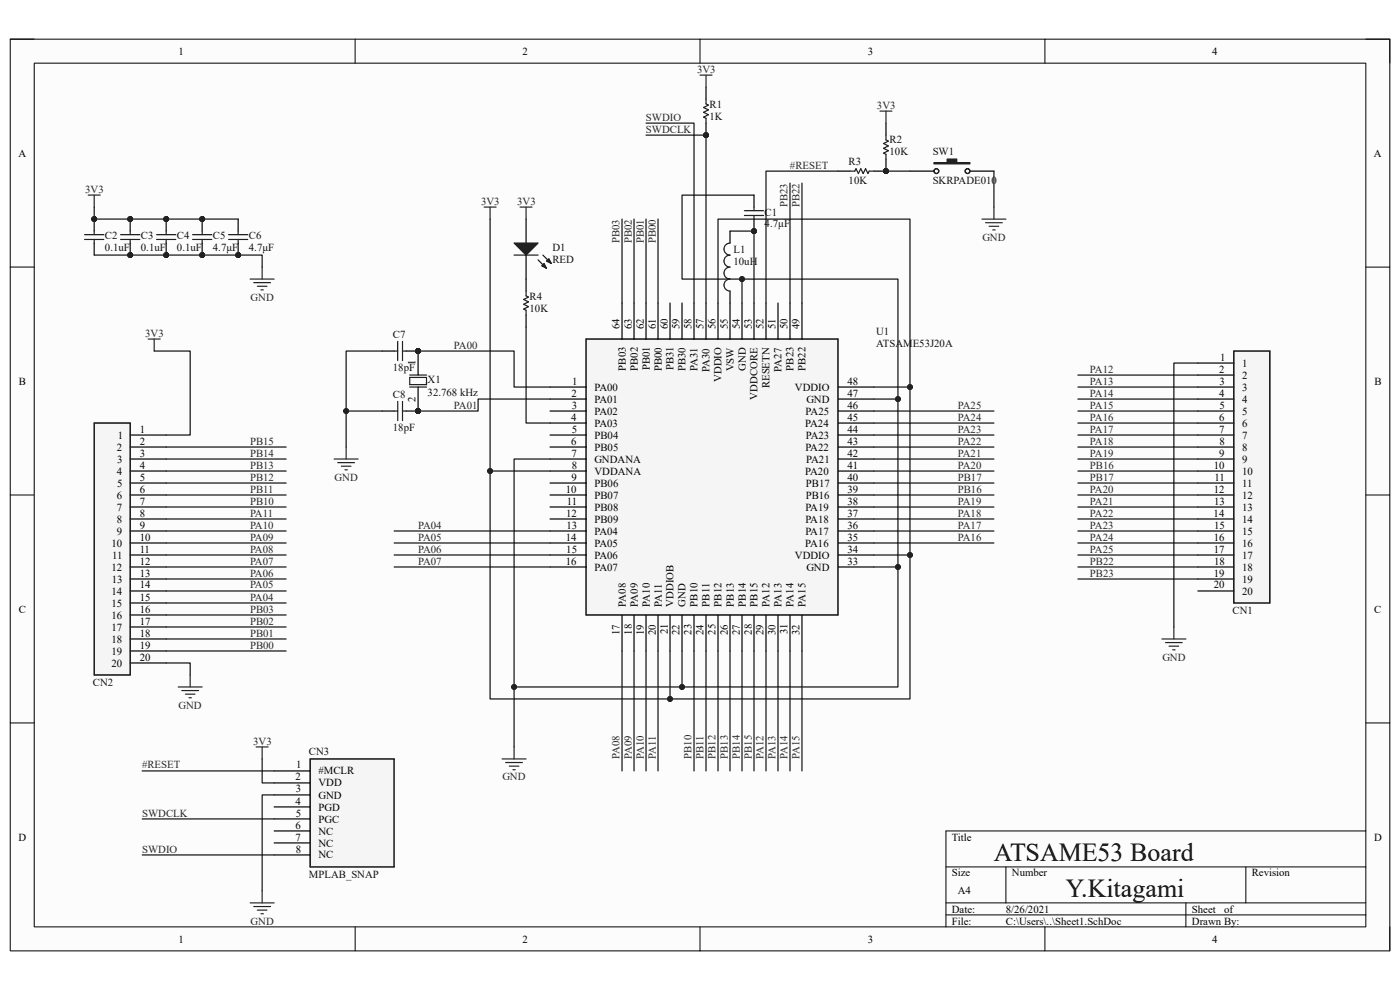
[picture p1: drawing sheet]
<svg xmlns="http://www.w3.org/2000/svg" width="297mm" height="210mm" viewBox="0 0 297 210" stroke-linecap="round" stroke-linejoin="round" font-family="sans-serif">
<path d="M2.2 8.3h292.7v193.4h-292.7z" fill-rule="evenodd" fill="#fcfcfc"/>
<path d="M2.2 8.3h292.7v193.4h-292.7z" fill="none" stroke="#000" stroke-width=".21"/>
<path d="M7.3 13.4h282.5v183.2h-282.5z" fill-rule="evenodd" fill="#fcfcfc"/>
<g fill="none" stroke="#000" stroke-width=".21">
<path d="M2.2 8.3h5.1M7.3 13.4h282.5v183.2h-282.5zM75.3 8.3v5.1M148.5 8.3v5.1M221.7 8.3v5.1M289.8 8.3h5.1v5.1M2.2 56.7h5.1M289.8 56.7h5.1M2.2 105h5.1M289.8 105h5.1M2.2 153.4h5.1M289.8 153.4h5.1"/>
<path d="M289.8 176.3h-89.1v20.3M75.3 196.6v5.1M148.5 196.6v5.1M200.7 183.9h89.1M200.7 191.5h89.1M200.7 194.1h89.1M213.4 183.9v7.6M221.7 196.6v5.1M251.6 191.5v5.1M264.3 183.9v7.6M294.9 196.6v5.1"/>
</g>
<path d="M124.3 71.9h53.5v58.6h-53.5z" fill-rule="evenodd" fill="#f5f5f5"/>
<path d="M124.3 71.9h53.5v58.6h-53.5z" fill="none" stroke="#262626" stroke-width=".21"/>
<path d="M124.3 71.9h53.5v58.6h-53.5z" fill="none" stroke="#1c1c1c" stroke-width=".25"/>
<g fill="none" stroke="#000" stroke-width=".25">
<path d="M132 64.3v7.6M134.5 64.3v7.6M137.1 64.3v7.6M139.6 64.3v7.6M142.1 64.3v7.6M144.7 64.3v7.6M147.2 64.3v7.6M149.8 64.3v7.6M152.3 64.3v7.6M154.9 64.3v7.6M157.4 64.3v7.6M160 64.3v7.6"/>
<path d="M162.5 64.3v7.6M165.1 64.3v7.6M167.6 64.3v7.6M170.1 64.3v7.6M116.7 82.1h7.6M116.7 84.7h7.6M116.7 87.2h7.6M116.7 89.7h7.6M116.7 92.3h7.6M116.7 94.8h7.6M116.7 97.4h7.6M116.7 99.9h7.6"/>
<path d="M177.8 82.1h7.6M177.8 84.7h7.6M177.8 87.2h7.6M177.8 89.7h7.6M177.8 92.3h7.6M177.8 94.8h7.6M177.8 97.4h7.6M177.8 99.9h7.6M116.7 102.5h7.6M116.7 105h7.6M116.7 107.6h7.6M116.7 110.1h7.6"/>
<path d="M116.7 112.6h7.6M116.7 115.2h7.6M116.7 117.7h7.6M177.8 102.5h7.6M177.8 105h7.6M177.8 107.6h7.6M177.8 110.1h7.6M177.8 112.6h7.6M177.8 115.2h7.6M177.8 117.7h7.6M116.7 120.3h7.6M132 130.5v7.6"/>
<path d="M134.5 130.5v7.6M137.1 130.5v7.6M139.6 130.5v7.6M142.1 130.5v7.6M144.7 130.5v7.6M147.2 130.5v7.6M149.8 130.5v7.6M152.3 130.5v7.6M154.9 130.5v7.6M157.4 130.5v7.6M160 130.5v7.6M162.5 130.5v7.6"/>
<path d="M165.1 130.5v7.6M167.6 130.5v7.6M170.1 130.5v7.6M177.8 120.3h7.6"/>
</g>
<path d="M261.8 74.5h7.6v53.4h-7.6z" fill-rule="evenodd" fill="#f5f5f5"/>
<path d="M261.8 74.5h7.6v53.4h-7.6z" fill="none" stroke="#262626" stroke-width=".21"/>
<path d="M261.8 74.5h7.6v53.4h-7.6z" fill="none" stroke="#1c1c1c" stroke-width=".25"/>
<g fill="none" stroke="#000" stroke-width=".25">
<path d="M254.1 77h7.7M254.1 79.6h7.7M254.1 82.1h7.7M254.1 84.7h7.7M254.1 87.2h7.7M254.1 89.7h7.7M254.1 92.3h7.7M254.1 94.8h7.7M254.1 97.4h7.7M254.1 99.9h7.7M254.1 102.5h7.7M254.1 105h7.7"/>
<path d="M254.1 107.6h7.7M254.1 110.1h7.7M254.1 112.6h7.7M254.1 115.2h7.7M254.1 117.7h7.7M254.1 120.3h7.7M254.1 122.8h7.7M254.1 125.4h7.7"/>
</g>
<path d="M20 89.7h7.6v53.5h-7.6z" fill-rule="evenodd" fill="#f5f5f5"/>
<path d="M20 89.7h7.6v53.5h-7.6z" fill="none" stroke="#262626" stroke-width=".21"/>
<path d="M154.9 51.6a1.27 1.27 0 0 0-1.3 1.2 1.27 1.27 0 0 0 1.3 1.3 1.27 1.27 0 0 0-1.3 1.3 1.27 1.27 0 0 0 1.3 1.3 1.27 1.27 0 0 0-1.3 1.2 1.27 1.27 0 0 0 1.3 1.3 1.27 1.27 0 0 0-1.3 1.3 1.27 1.27 0 0 0 1.3 1.2M20 89.7h7.6v53.5h-7.6z" fill="none" stroke="#1c1c1c" stroke-width=".25"/>
<g fill="none" stroke="#000" stroke-width=".25">
<path d="M154.9 49v2.6M154.9 61.7v2.6M27.6 92.3h7.7M27.6 94.8h7.7M27.6 97.4h7.7M27.6 99.9h7.7M27.6 102.5h7.7M27.6 105h7.7M27.6 107.6h7.7M27.6 110.1h7.7M27.6 112.6h7.7M27.6 115.2h7.7"/>
<path d="M27.6 117.7h7.7M27.6 120.3h7.7M27.6 122.8h7.7M27.6 125.4h7.7M27.6 127.9h7.7M27.6 130.5h7.7M27.6 133h7.7M27.6 135.6h7.7M27.6 138.1h7.7M27.6 140.6h7.7"/>
</g>
<path d="M102.7 43.9h2.5M104 43.9v2.6M109.1 158.5v2.5M106.5 161h5.1M107.3 161.8h3.5M108 162.5h2.1M108.8 163.3h.5" fill="none" stroke="#262626" stroke-width=".25"/>
<circle cx="149.8" cy="28.7" r=".51" fill="#0e0e0e"/>
<circle cx="149.8" cy="28.7" r=".51" fill="none" stroke="#0e0e0e" stroke-width=".21"/>
<path d="M149.8 18.5v2.5M149.8 26.1v2.6" fill="none" stroke="#000" stroke-width=".25"/>
<circle cx="149.8" cy="28.7" r=".51" fill="#0e0e0e"/>
<circle cx="149.8" cy="28.7" r=".51" fill="none" stroke="#0e0e0e" stroke-width=".21"/>
<path d="M149.8 21v1l.5 .3-1 .5 1 .5-1 .5 1 .5-1 .5 .5 .3v1" fill="none" stroke="#1c1c1c" stroke-width=".25"/>
<path d="M148.5 15.9h2.6M149.8 15.9v2.6M18.7 41.4h2.6M20 41.4v2.5" fill="none" stroke="#262626" stroke-width=".25"/>
<circle cx="20" cy="46.5" r=".51" fill="#0e0e0e"/>
<circle cx="20" cy="46.5" r=".51" fill="none" stroke="#0e0e0e" stroke-width=".21"/>
<path d="M20 46.5v2.5M20 51.6v2.5" fill="none" stroke="#000" stroke-width=".25"/>
<circle cx="20" cy="46.5" r=".51" fill="#0e0e0e"/>
<circle cx="20" cy="46.5" r=".51" fill="none" stroke="#0e0e0e" stroke-width=".21"/>
<path d="M17.9 49.8h4.1M17.9 50.8h4.1M20 49v.8M20 50.8v.8" fill="none" stroke="#1c1c1c" stroke-width=".25"/>
<circle cx="27.6" cy="54.1" r=".51" fill="#0e0e0e"/>
<circle cx="27.6" cy="54.1" r=".51" fill="none" stroke="#0e0e0e" stroke-width=".21"/>
<circle cx="27.6" cy="46.5" r=".51" fill="#0e0e0e"/>
<circle cx="27.6" cy="46.5" r=".51" fill="none" stroke="#0e0e0e" stroke-width=".21"/>
<path d="M27.6 51.6v2.5" fill="none" stroke="#000" stroke-width=".25"/>
<circle cx="27.6" cy="54.1" r=".51" fill="#0e0e0e"/>
<circle cx="27.6" cy="54.1" r=".51" fill="none" stroke="#0e0e0e" stroke-width=".21"/>
<path d="M27.6 46.5v2.5" fill="none" stroke="#000" stroke-width=".25"/>
<circle cx="27.6" cy="46.5" r=".51" fill="#0e0e0e"/>
<circle cx="27.6" cy="46.5" r=".51" fill="none" stroke="#0e0e0e" stroke-width=".21"/>
<path d="M25.6 49.8h4.1M25.6 50.8h4.1M27.6 49v.8M27.6 50.8v.8" fill="none" stroke="#1c1c1c" stroke-width=".25"/>
<circle cx="35.3" cy="54.1" r=".51" fill="#0e0e0e"/>
<circle cx="35.3" cy="54.1" r=".51" fill="none" stroke="#0e0e0e" stroke-width=".21"/>
<circle cx="35.3" cy="46.5" r=".51" fill="#0e0e0e"/>
<circle cx="35.3" cy="46.5" r=".51" fill="none" stroke="#0e0e0e" stroke-width=".21"/>
<path d="M35.3 51.6v2.5" fill="none" stroke="#000" stroke-width=".25"/>
<circle cx="35.3" cy="54.1" r=".51" fill="#0e0e0e"/>
<circle cx="35.3" cy="54.1" r=".51" fill="none" stroke="#0e0e0e" stroke-width=".21"/>
<path d="M35.3 46.5v2.5" fill="none" stroke="#000" stroke-width=".25"/>
<circle cx="35.3" cy="46.5" r=".51" fill="#0e0e0e"/>
<circle cx="35.3" cy="46.5" r=".51" fill="none" stroke="#0e0e0e" stroke-width=".21"/>
<path d="M33.2 49.8h4.1M33.2 50.8h4.1M35.3 49v.8M35.3 50.8v.8" fill="none" stroke="#1c1c1c" stroke-width=".25"/>
<circle cx="42.9" cy="54.1" r=".51" fill="#0e0e0e"/>
<circle cx="42.9" cy="54.1" r=".51" fill="none" stroke="#0e0e0e" stroke-width=".21"/>
<circle cx="42.9" cy="46.5" r=".51" fill="#0e0e0e"/>
<circle cx="42.9" cy="46.5" r=".51" fill="none" stroke="#0e0e0e" stroke-width=".21"/>
<path d="M42.9 51.6v2.5" fill="none" stroke="#000" stroke-width=".25"/>
<circle cx="42.9" cy="54.1" r=".51" fill="#0e0e0e"/>
<circle cx="42.9" cy="54.1" r=".51" fill="none" stroke="#0e0e0e" stroke-width=".21"/>
<path d="M42.9 46.5v2.5" fill="none" stroke="#000" stroke-width=".25"/>
<circle cx="42.9" cy="46.5" r=".51" fill="#0e0e0e"/>
<circle cx="42.9" cy="46.5" r=".51" fill="none" stroke="#0e0e0e" stroke-width=".21"/>
<path d="M40.9 49.8h4M40.9 50.8h4M42.9 49v.8M42.9 50.8v.8" fill="none" stroke="#1c1c1c" stroke-width=".25"/>
<circle cx="50.5" cy="54.1" r=".51" fill="#0e0e0e"/>
<circle cx="50.5" cy="54.1" r=".51" fill="none" stroke="#0e0e0e" stroke-width=".21"/>
<path d="M50.5 51.6v2.5" fill="none" stroke="#000" stroke-width=".25"/>
<circle cx="50.5" cy="54.1" r=".51" fill="#0e0e0e"/>
<circle cx="50.5" cy="54.1" r=".51" fill="none" stroke="#0e0e0e" stroke-width=".21"/>
<path d="M50.5 46.5v2.5M111.6 46.5v5.1M111.6 54.1v7.6M111.6 66.8v2.6" fill="none" stroke="#000" stroke-width=".25"/>
<path d="M48.5 49.8h4.1M48.5 50.8h4.1M50.5 49v.8M50.5 50.8v.8M111.6 61.7v1.1l.5 .2-1 .5 1 .5-1 .5 1 .6-1 .5 .5 .2v1" fill="none" stroke="#1c1c1c" stroke-width=".25"/>
<g fill="none" stroke="#262626" stroke-width=".25">
<path d="M53.1 59.2h5.1M53.8 60h3.6M55.6 56.7v2.5M31.4 71.9h2.6M32.7 71.9v2.6M54.6 60.7h2M55.4 61.5h.5M246.5 135.6h5.1M247.3 136.3h3.5M248 137.1h2.1M248.8 137.8h.5M249 133v2.6"/>
<path d="M37.8 145.7h5.1M38.6 146.5h3.5M39.3 147.3h2.1M40.1 148h.5M40.3 143.2v2.5"/>
</g>
<path d="M109.1 51.6h5.1l-2.6 2.5z" fill="#1c1c1c"/>
<path d="M109.1 51.6h5.1l-2.6 2.5zM114.2 55.1l1.7 1.8M115.2 54.1l1.8 1.8" fill="none" stroke="#1c1c1c" stroke-width=".25"/>
<path d="M115.4 55.9l.5 1-1-.5z" fill="#1c1c1c"/>
<path d="M115.4 55.9l.5 1-1-.5z" fill="none" stroke="#1c1c1c" stroke-width=".25"/>
<path d="M115.9 55.4l.5-.5 .6 1z" fill="#1c1c1c"/>
<path d="M109.1 54.1h5.1M115.9 55.4l.5-.5 .6 1z" fill="none" stroke="#1c1c1c" stroke-width=".25"/>
<path d="M110.3 43.9h2.6M111.6 43.9v2.6" fill="none" stroke="#262626" stroke-width=".25"/>
<circle cx="160" cy="49" r=".51" fill="#0e0e0e"/>
<circle cx="160" cy="49" r=".51" fill="none" stroke="#0e0e0e" stroke-width=".21"/>
<path d="M160 46.5v2.5" fill="none" stroke="#000" stroke-width=".25"/>
<circle cx="160" cy="49" r=".51" fill="#0e0e0e"/>
<circle cx="160" cy="49" r=".51" fill="none" stroke="#0e0e0e" stroke-width=".21"/>
<path d="M193.1 36.3h5M205.8 36.3h5.1M160 41.4v2.5" fill="none" stroke="#000" stroke-width=".25"/>
<path d="M157.9 44.7h4.1M157.9 45.7h4.1M160 43.9v.8M160 45.7v.8" fill="none" stroke="#1c1c1c" stroke-width=".25"/>
<path d="M198.1 34.5h2.8v-.7h2.1v.7h2.8v.3h-7.7z" fill-rule="evenodd" fill="#1c1c1c"/>
<g fill="none" stroke="#1c1c1c" stroke-width=".25">
<path d="M198.1 34.5h2.8v-.7h2.1v.7h2.8v.3h-7.7z"/>
<circle cx="198.6" cy="36.3" r=".51"/>
<circle cx="205.3" cy="36.3" r=".51"/>
</g>
<circle cx="188" cy="36.3" r=".51" fill="#0e0e0e"/>
<circle cx="188" cy="36.3" r=".51" fill="none" stroke="#0e0e0e" stroke-width=".21"/>
<path d="M188 26.1v2.6M188 33.8v2.5" fill="none" stroke="#000" stroke-width=".25"/>
<circle cx="188" cy="36.3" r=".51" fill="#0e0e0e"/>
<circle cx="188" cy="36.3" r=".51" fill="none" stroke="#0e0e0e" stroke-width=".21"/>
<path d="M188 28.7v1l.5 .2-1 .5 1 .6-1 .5 1 .5-1 .5 .5 .2v1.1" fill="none" stroke="#1c1c1c" stroke-width=".25"/>
<path d="M186.7 23.6h2.5M188 23.6v2.5M208.3 46.5h5.1M209.1 47.2h3.5M209.8 48h2.1M210.6 48.8h.5M210.9 43.9v2.6" fill="none" stroke="#262626" stroke-width=".25"/>
<path d="M65.8 161h17.8v22.9h-17.8z" fill-rule="evenodd" fill="#f5f5f5"/>
<path d="M65.8 161h17.8v22.9h-17.8z" fill="none" stroke="#262626" stroke-width=".21"/>
<path d="M65.8 161h17.8v22.9h-17.8z" fill="none" stroke="#1c1c1c" stroke-width=".25"/>
<path d="M58.2 163.5h7.6M58.2 166.1h7.6M58.2 168.6h7.6M58.2 171.2h7.6M58.2 173.7h7.6M58.2 176.3h7.6M58.2 178.8h7.6M58.2 181.4h7.6" fill="none" stroke="#000" stroke-width=".25"/>
<path d="M54.3 158.5h2.6M55.6 158.5v2.5M53.1 191.5h5.1M53.8 192.3h3.6M54.6 193.1h2M55.4 193.8h.5M55.6 189v2.5" fill="none" stroke="#262626" stroke-width=".25"/>
<circle cx="88.7" cy="74.5" r=".51" fill="#0e0e0e"/>
<circle cx="88.7" cy="74.5" r=".51" fill="none" stroke="#0e0e0e" stroke-width=".21"/>
<circle cx="88.7" cy="87.2" r=".51" fill="#0e0e0e"/>
<circle cx="88.7" cy="87.2" r=".51" fill="none" stroke="#0e0e0e" stroke-width=".21"/>
<path d="M88.7 74.5v5.1" fill="none" stroke="#000" stroke-width=".25"/>
<circle cx="88.7" cy="74.5" r=".51" fill="#0e0e0e"/>
<circle cx="88.7" cy="74.5" r=".51" fill="none" stroke="#0e0e0e" stroke-width=".21"/>
<path d="M88.7 82.1v5.1" fill="none" stroke="#000" stroke-width=".25"/>
<circle cx="88.7" cy="87.2" r=".51" fill="#0e0e0e"/>
<circle cx="88.7" cy="87.2" r=".51" fill="none" stroke="#0e0e0e" stroke-width=".21"/>
<path d="M86.9 79.6h3.6M86.9 82.1h3.6M86.9 80.1h3.6v1.5h-3.6z" fill="none" stroke="#1c1c1c" stroke-width=".25"/>
<circle cx="88.7" cy="87.2" r=".51" fill="#0e0e0e"/>
<circle cx="88.7" cy="87.2" r=".51" fill="none" stroke="#0e0e0e" stroke-width=".21"/>
<path d="M81.1 87.2h2.5M86.2 87.2h2.5" fill="none" stroke="#000" stroke-width=".25"/>
<circle cx="88.7" cy="87.2" r=".51" fill="#0e0e0e"/>
<circle cx="88.7" cy="87.2" r=".51" fill="none" stroke="#0e0e0e" stroke-width=".21"/>
<path d="M83.6 87.2h.8M84.4 85.2v4M85.4 85.2v4M85.4 87.2h.8" fill="none" stroke="#1c1c1c" stroke-width=".25"/>
<circle cx="88.7" cy="74.5" r=".51" fill="#0e0e0e"/>
<circle cx="88.7" cy="74.5" r=".51" fill="none" stroke="#0e0e0e" stroke-width=".21"/>
<path d="M81.1 74.5h2.5M86.2 74.5h2.5" fill="none" stroke="#000" stroke-width=".25"/>
<circle cx="88.7" cy="74.5" r=".51" fill="#0e0e0e"/>
<circle cx="88.7" cy="74.5" r=".51" fill="none" stroke="#0e0e0e" stroke-width=".21"/>
<path d="M83.6 74.5h.8M84.4 72.4v4.1M85.4 72.4v4.1M85.4 74.5h.8" fill="none" stroke="#1c1c1c" stroke-width=".25"/>
<path d="M70.9 97.4h5.1M71.6 98.1h3.6M72.4 98.9h2M73.2 99.7h.5M73.4 94.8v2.6" fill="none" stroke="#262626" stroke-width=".25"/>
<circle cx="188" cy="36.3" r=".51" fill="#0e0e0e"/>
<circle cx="188" cy="36.3" r=".51" fill="none" stroke="#0e0e0e" stroke-width=".21"/>
<path d="M177.8 36.3h2.5M185.4 36.3h2.6" fill="none" stroke="#000" stroke-width=".25"/>
<circle cx="188" cy="36.3" r=".51" fill="#0e0e0e"/>
<circle cx="188" cy="36.3" r=".51" fill="none" stroke="#0e0e0e" stroke-width=".21"/>
<path d="M180.3 36.3h1l.3-.5 .5 1 .5-1 .5 1 .5-1 .5 1 .3-.5h1" fill="none" stroke="#1c1c1c" stroke-width=".25"/>
<g fill="none" stroke="#0e0e0e" stroke-width=".25">
<path d="M210.9 36.3v7.6M20 54.1h35.6v2.6M32.7 74.5h7.6v17.8h-5M35.3 99.9h25.4M35.3 97.4h25.4M35.3 94.8h25.4M35.3 117.7h25.4M35.3 115.2h25.4M35.3 112.6h25.4M35.3 110.1h25.4M35.3 107.6h25.4M35.3 105h25.4"/>
<path d="M35.3 102.5h25.4M35.3 138.1h25.4M35.3 135.6h25.4M35.3 133h25.4M35.3 130.5h25.4M35.3 127.9h25.4M35.3 125.4h25.4M35.3 122.8h25.4M35.3 120.3h25.4M35.3 140.6h5v2.6"/>
</g>
<circle cx="50.5" cy="54.1" r=".51" fill="#0e0e0e"/>
<circle cx="50.5" cy="54.1" r=".51" fill="none" stroke="#0e0e0e" stroke-width=".21"/>
<circle cx="42.9" cy="54.1" r=".51" fill="#0e0e0e"/>
<circle cx="42.9" cy="54.1" r=".51" fill="none" stroke="#0e0e0e" stroke-width=".21"/>
<circle cx="35.3" cy="54.1" r=".51" fill="#0e0e0e"/>
<circle cx="35.3" cy="54.1" r=".51" fill="none" stroke="#0e0e0e" stroke-width=".21"/>
<circle cx="27.6" cy="54.1" r=".51" fill="#0e0e0e"/>
<circle cx="27.6" cy="54.1" r=".51" fill="none" stroke="#0e0e0e" stroke-width=".21"/>
<path d="M20 43.9v2.6h30.5" fill="none" stroke="#0e0e0e" stroke-width=".25"/>
<circle cx="42.9" cy="46.5" r=".51" fill="#0e0e0e"/>
<circle cx="42.9" cy="46.5" r=".51" fill="none" stroke="#0e0e0e" stroke-width=".21"/>
<circle cx="35.3" cy="46.5" r=".51" fill="#0e0e0e"/>
<circle cx="35.3" cy="46.5" r=".51" fill="none" stroke="#0e0e0e" stroke-width=".21"/>
<circle cx="27.6" cy="46.5" r=".51" fill="#0e0e0e"/>
<circle cx="27.6" cy="46.5" r=".51" fill="none" stroke="#0e0e0e" stroke-width=".21"/>
<circle cx="20" cy="46.5" r=".51" fill="#0e0e0e"/>
<circle cx="20" cy="46.5" r=".51" fill="none" stroke="#0e0e0e" stroke-width=".21"/>
<path d="M104 99.9v48.4h38.1v-10.2M83.6 117.7h33.1M83.6 115.2h33.1M83.6 112.6h33.1M83.6 120.3h33.1" fill="none" stroke="#0e0e0e" stroke-width=".25"/>
<circle cx="142.1" cy="148.3" r=".51" fill="#0e0e0e"/>
<circle cx="142.1" cy="148.3" r=".51" fill="none" stroke="#0e0e0e" stroke-width=".21"/>
<circle cx="104" cy="99.9" r=".51" fill="#0e0e0e"/>
<circle cx="104" cy="99.9" r=".51" fill="none" stroke="#0e0e0e" stroke-width=".21"/>
<path d="M104 46.5v53.4h12.7" fill="none" stroke="#0e0e0e" stroke-width=".25"/>
<circle cx="104" cy="99.9" r=".51" fill="#0e0e0e"/>
<circle cx="104" cy="99.9" r=".51" fill="none" stroke="#0e0e0e" stroke-width=".21"/>
<path d="M144.7 138.1v7.6h-35.6" fill="none" stroke="#0e0e0e" stroke-width=".25"/>
<circle cx="144.7" cy="145.7" r=".51" fill="#0e0e0e"/>
<circle cx="144.7" cy="145.7" r=".51" fill="none" stroke="#0e0e0e" stroke-width=".21"/>
<circle cx="109.1" cy="145.7" r=".51" fill="#0e0e0e"/>
<circle cx="109.1" cy="145.7" r=".51" fill="none" stroke="#0e0e0e" stroke-width=".21"/>
<path d="M116.7 97.4h-7.6v61.1" fill="none" stroke="#0e0e0e" stroke-width=".25"/>
<circle cx="109.1" cy="145.7" r=".51" fill="#0e0e0e"/>
<circle cx="109.1" cy="145.7" r=".51" fill="none" stroke="#0e0e0e" stroke-width=".21"/>
<path d="M160 41.4h-15.3v17.8h45.8v25.5" fill="none" stroke="#0e0e0e" stroke-width=".25"/>
<circle cx="157.4" cy="59.2" r=".51" fill="#0e0e0e"/>
<circle cx="157.4" cy="59.2" r=".51" fill="none" stroke="#0e0e0e" stroke-width=".21"/>
<circle cx="190.5" cy="84.7" r=".51" fill="#0e0e0e"/>
<circle cx="190.5" cy="84.7" r=".51" fill="none" stroke="#0e0e0e" stroke-width=".21"/>
<path d="M137.1 28.7h12.7v35.6" fill="none" stroke="#0e0e0e" stroke-width=".25"/>
<circle cx="149.8" cy="28.7" r=".51" fill="#0e0e0e"/>
<circle cx="149.8" cy="28.7" r=".51" fill="none" stroke="#0e0e0e" stroke-width=".21"/>
<path d="M137.1 26.1h10.1v38.2M185.4 117.7h7.7v30.6h-51" fill="none" stroke="#0e0e0e" stroke-width=".25"/>
<circle cx="193.1" cy="117.7" r=".51" fill="#0e0e0e"/>
<circle cx="193.1" cy="117.7" r=".51" fill="none" stroke="#0e0e0e" stroke-width=".21"/>
<circle cx="142.1" cy="148.3" r=".51" fill="#0e0e0e"/>
<circle cx="142.1" cy="148.3" r=".51" fill="none" stroke="#0e0e0e" stroke-width=".21"/>
<path d="M185.4 120.3h5.1v25.4h-45.8" fill="none" stroke="#0e0e0e" stroke-width=".25"/>
<circle cx="190.5" cy="120.3" r=".51" fill="#0e0e0e"/>
<circle cx="190.5" cy="120.3" r=".51" fill="none" stroke="#0e0e0e" stroke-width=".21"/>
<circle cx="144.7" cy="145.7" r=".51" fill="#0e0e0e"/>
<circle cx="144.7" cy="145.7" r=".51" fill="none" stroke="#0e0e0e" stroke-width=".21"/>
<path d="M152.3 64.3v-17.8h40.8v35.6" fill="none" stroke="#0e0e0e" stroke-width=".25"/>
<circle cx="193.1" cy="82.1" r=".51" fill="#0e0e0e"/>
<circle cx="193.1" cy="82.1" r=".51" fill="none" stroke="#0e0e0e" stroke-width=".21"/>
<path d="M154.9 49h5.1v15.3" fill="none" stroke="#0e0e0e" stroke-width=".25"/>
<circle cx="160" cy="49" r=".51" fill="#0e0e0e"/>
<circle cx="160" cy="49" r=".51" fill="none" stroke="#0e0e0e" stroke-width=".21"/>
<path d="M188 36.3h5.1" fill="none" stroke="#0e0e0e" stroke-width=".25"/>
<circle cx="188" cy="36.3" r=".51" fill="#0e0e0e"/>
<circle cx="188" cy="36.3" r=".51" fill="none" stroke="#0e0e0e" stroke-width=".21"/>
<g fill="none" stroke="#0e0e0e" stroke-width=".25">
<path d="M185.4 84.7h5.1v35.6M185.4 99.9h25.5M185.4 97.4h25.5M185.4 94.8h25.5M185.4 92.3h25.5M185.4 89.7h25.5M185.4 87.2h25.5M185.4 115.2h25.5M185.4 112.6h25.5M185.4 110.1h25.5M185.4 107.6h25.5M185.4 105h25.5"/>
<path d="M185.4 102.5h25.5"/>
</g>
<circle cx="190.5" cy="84.7" r=".51" fill="#0e0e0e"/>
<circle cx="190.5" cy="84.7" r=".51" fill="none" stroke="#0e0e0e" stroke-width=".21"/>
<circle cx="190.5" cy="120.3" r=".51" fill="#0e0e0e"/>
<circle cx="190.5" cy="120.3" r=".51" fill="none" stroke="#0e0e0e" stroke-width=".21"/>
<path d="M185.4 82.1h7.7v35.6" fill="none" stroke="#0e0e0e" stroke-width=".25"/>
<circle cx="193.1" cy="82.1" r=".51" fill="#0e0e0e"/>
<circle cx="193.1" cy="82.1" r=".51" fill="none" stroke="#0e0e0e" stroke-width=".21"/>
<circle cx="193.1" cy="117.7" r=".51" fill="#0e0e0e"/>
<circle cx="193.1" cy="117.7" r=".51" fill="none" stroke="#0e0e0e" stroke-width=".21"/>
<g fill="none" stroke="#0e0e0e" stroke-width=".25">
<path d="M132 46.5v17.8M134.5 46.5v17.8M137.1 46.5v17.8M139.6 46.5v17.8M157.4 59.2v5.1M228.7 79.6h25.4M228.7 99.9h25.4M228.7 97.4h25.4M228.7 94.8h25.4M228.7 92.3h25.4M228.7 89.7h25.4M228.7 87.2h25.4"/>
<path d="M228.7 84.7h25.4M228.7 82.1h25.4M228.7 117.7h25.4M228.7 115.2h25.4M228.7 112.6h25.4M228.7 110.1h25.4M228.7 107.6h25.4M228.7 105h25.4M228.7 102.5h25.4M132 138.1v25.4M134.5 138.1v25.4M137.1 138.1v25.4"/>
<path d="M139.6 138.1v25.4M147.2 138.1v25.4M149.8 138.1v25.4M152.3 138.1v25.4M154.9 138.1v25.4M157.4 138.1v25.4M228.7 122.8h25.4M228.7 120.3h25.4"/>
</g>
<circle cx="157.4" cy="59.2" r=".51" fill="#0e0e0e"/>
<circle cx="157.4" cy="59.2" r=".51" fill="none" stroke="#0e0e0e" stroke-width=".21"/>
<g fill="none" stroke="#0e0e0e" stroke-width=".25">
<path d="M167.6 38.8v25.5M170.1 38.8v25.5M81.1 74.5h-7.7v20.3M111.6 69.4v20.3h5.1M160 138.1v25.4M162.5 138.1v25.4M165.1 138.1v25.4M167.6 138.1v25.4M170.1 138.1v25.4M30.2 173.7h28M55.6 161v5.1h2.6M58.2 168.6h-2.6v20.4"/>
<path d="M30.2 181.4h28"/>
</g>
<circle cx="73.4" cy="87.2" r=".51" fill="#0e0e0e"/>
<circle cx="73.4" cy="87.2" r=".51" fill="none" stroke="#0e0e0e" stroke-width=".21"/>
<path d="M73.4 87.2h7.7" fill="none" stroke="#0e0e0e" stroke-width=".25"/>
<circle cx="73.4" cy="87.2" r=".51" fill="#0e0e0e"/>
<circle cx="73.4" cy="87.2" r=".51" fill="none" stroke="#0e0e0e" stroke-width=".21"/>
<path d="M116.7 84.7h-15.3v2.5h-12.7" fill="none" stroke="#0e0e0e" stroke-width=".25"/>
<circle cx="88.7" cy="87.2" r=".51" fill="#0e0e0e"/>
<circle cx="88.7" cy="87.2" r=".51" fill="none" stroke="#0e0e0e" stroke-width=".21"/>
<path d="M88.7 74.5h20.4v7.6h7.6" fill="none" stroke="#0e0e0e" stroke-width=".25"/>
<circle cx="88.7" cy="74.5" r=".51" fill="#0e0e0e"/>
<circle cx="88.7" cy="74.5" r=".51" fill="none" stroke="#0e0e0e" stroke-width=".21"/>
<path d="M177.8 36.3h-15.3v28M254.1 77h-5.1v56M30.2 163.5h28" fill="none" stroke="#0e0e0e" stroke-width=".25"/>
<g font-size="5.5">
<text x="210.9" y="182.7">ATSAME53 Board</text>
<text x="226.1" y="190.3">Y.Kitagami</text>
</g>
<g font-size="2.3">
<text x="37.9" y="11.6">1</text>
<text x="110.9" y="11.6">2</text>
<text x="184.1" y="11.6">3</text>
<text x="257.2" y="11.6">4</text>
<text x="3.9" y="33.2">A</text>
<text x="291.5" y="33.2">A</text>
<text x="131.4" y="69.9" transform="rotate(-90 131.4 69.9)">64</text>
<text x="134" y="69.9" transform="rotate(-90 134 69.9)">63</text>
<text x="136.6" y="69.9" transform="rotate(-90 136.6 69.9)">62</text>
<text x="139.1" y="69.9" transform="rotate(-90 139.1 69.9)">61</text>
<text x="141.6" y="69.9" transform="rotate(-90 141.6 69.9)">60</text>
<text x="144.2" y="69.9" transform="rotate(-90 144.2 69.9)">59</text>
<text x="146.7" y="69.9" transform="rotate(-90 146.7 69.9)">58</text>
<text x="149.3" y="69.9" transform="rotate(-90 149.3 69.9)">57</text>
<text x="151.8" y="69.9" transform="rotate(-90 151.8 69.9)">56</text>
<text x="154.4" y="69.9" transform="rotate(-90 154.4 69.9)">55</text>
<text x="156.9" y="69.9" transform="rotate(-90 156.9 69.9)">54</text>
<text x="159.5" y="69.9" transform="rotate(-90 159.5 69.9)">53</text>
<text x="162" y="69.9" transform="rotate(-90 162 69.9)">52</text>
<text x="164.5" y="69.9" transform="rotate(-90 164.5 69.9)">51</text>
<text x="167.1" y="69.9" transform="rotate(-90 167.1 69.9)">50</text>
<text x="169.6" y="69.9" transform="rotate(-90 169.6 69.9)">49</text>
<text x="88.2" y="77.5" transform="rotate(-90 88.2 77.5)">1</text>
<text x="258.8" y="76.5">1</text>
<text x="263.5" y="77.8">1</text>
<text x="4" y="81.6">B</text>
<text x="121.4" y="81.6">1</text>
<text x="126.1" y="82.9">PA00</text>
<text x="132.8" y="78.6" transform="rotate(-90 132.8 78.6)">PB03</text>
<text x="135.3" y="78.7" transform="rotate(-90 135.3 78.7)">PB02</text>
<text x="137.8" y="78.5" transform="rotate(-90 137.8 78.5)">PB01</text>
<text x="140.4" y="78.7" transform="rotate(-90 140.4 78.7)">PB00</text>
<text x="142.9" y="78.5" transform="rotate(-90 142.9 78.5)">PB31</text>
<text x="145.5" y="78.7" transform="rotate(-90 145.5 78.7)">PB30</text>
<text x="148" y="78.7" transform="rotate(-90 148 78.7)">PA31</text>
<text x="150.5" y="78.9" transform="rotate(-90 150.5 78.9)">PA30</text>
<text x="153.1" y="81" transform="rotate(-90 153.1 81)">VDDIO</text>
<text x="155.7" y="78.8" transform="rotate(-90 155.7 78.8)">VSW</text>
<text x="158.2" y="78.6" transform="rotate(-90 158.2 78.6)">GND</text>
<text x="163.3" y="82.3" transform="rotate(-90 163.3 82.3)">RESETN</text>
<text x="165.8" y="78.8" transform="rotate(-90 165.8 78.8)">PA27</text>
<text x="168.4" y="78.6" transform="rotate(-90 168.4 78.6)">PB23</text>
<text x="168.7" y="82.9">VDDIO</text>
<text x="170.9" y="78.7" transform="rotate(-90 170.9 78.7)">PB22</text>
<text x="179.8" y="81.6">48</text>
<text x="258.7" y="79">2</text>
<text x="258.7" y="81.6">3</text>
<text x="263.5" y="80.3">2</text>
<text x="263.5" y="82.9">3</text>
<text x="291.6" y="81.6">B</text>
<text x="88.2" y="85.2" transform="rotate(-90 88.2 85.2)">2</text>
<text x="121.2" y="89.2">4</text>
<text x="121.2" y="84.2">2</text>
<text x="121.3" y="86.7">3</text>
<text x="126.1" y="85.4">PA01</text>
<text x="126.1" y="88">PA02</text>
<text x="160.7" y="84.8" transform="rotate(-90 160.7 84.8)">VDDCORE</text>
<text x="170.9" y="88">PA25</text>
<text x="171.1" y="85.4">GND</text>
<text x="179.8" y="89.2">45</text>
<text x="179.8" y="86.7">46</text>
<text x="179.8" y="84.2">47</text>
<text x="258.7" y="84.2">4</text>
<text x="258.7" y="89.2">6</text>
<text x="258.7" y="86.7">5</text>
<text x="263.5" y="85.4">4</text>
<text x="263.5" y="88">5</text>
<text x="24.8" y="95.6">2</text>
<text x="25" y="93">1</text>
<text x="29.6" y="91.8">1</text>
<text x="29.6" y="94.3">2</text>
<text x="121.2" y="94.3">6</text>
<text x="121.3" y="91.8">5</text>
<text x="126.1" y="90.5">PA03</text>
<text x="126.1" y="93">PB04</text>
<text x="126.1" y="95.6">PB05</text>
<text x="170.8" y="90.5">PA24</text>
<text x="170.9" y="95.6">PA22</text>
<text x="170.9" y="93">PA23</text>
<text x="179.8" y="94.3">43</text>
<text x="179.8" y="91.8">44</text>
<text x="258.7" y="91.8">7</text>
<text x="258.7" y="94.3">8</text>
<text x="263.5" y="90.5">6</text>
<text x="263.5" y="93">7</text>
<text x="263.5" y="95.6">8</text>
<text x="24.8" y="100.7">4</text>
<text x="24.8" y="98.1">3</text>
<text x="29.6" y="96.9">3</text>
<text x="29.6" y="99.4">4</text>
<text x="29.6" y="101.9">5</text>
<text x="121.2" y="96.9">7</text>
<text x="121.2" y="101.9">9</text>
<text x="121.3" y="99.4">8</text>
<text x="126.1" y="98.1">GNDANA</text>
<text x="126.1" y="100.7">VDDANA</text>
<text x="170.8" y="100.7">PA20</text>
<text x="171" y="98.1">PA21</text>
<text x="179.8" y="101.9">40</text>
<text x="179.8" y="99.4">41</text>
<text x="179.8" y="96.9">42</text>
<text x="257.5" y="99.4">10</text>
<text x="257.7" y="101.9">11</text>
<text x="258.7" y="96.9">9</text>
<text x="263.5" y="98.1">9</text>
<text x="263.5" y="100.7">10</text>
<text x="24.8" y="105.8">6</text>
<text x="24.8" y="103.2">5</text>
<text x="29.6" y="104.5">6</text>
<text x="29.6" y="107.1">7</text>
<text x="120.1" y="104.5">10</text>
<text x="120.3" y="107.1">11</text>
<text x="126.1" y="103.2">PB06</text>
<text x="126.1" y="105.8">PB07</text>
<text x="170.9" y="105.8">PB16</text>
<text x="171" y="103.2">PB17</text>
<text x="179.8" y="107.1">38</text>
<text x="179.8" y="104.5">39</text>
<text x="257.5" y="104.5">12</text>
<text x="257.6" y="107.1">13</text>
<text x="263.5" y="103.2">11</text>
<text x="263.5" y="105.8">12</text>
<text x="24.8" y="108.3">7</text>
<text x="24.8" y="113.4">9</text>
<text x="24.8" y="110.9">8</text>
<text x="29.6" y="109.6">8</text>
<text x="29.6" y="112.1">9</text>
<text x="120.1" y="109.6">12</text>
<text x="120.2" y="112.1">13</text>
<text x="126.1" y="108.3">PB08</text>
<text x="126.1" y="110.9">PB09</text>
<text x="126.1" y="113.4">PA04</text>
<text x="170.9" y="113.4">PA17</text>
<text x="170.9" y="110.9">PA18</text>
<text x="170.9" y="108.3">PA19</text>
<text x="179.8" y="112.1">36</text>
<text x="179.8" y="109.6">37</text>
<text x="257.5" y="109.6">14</text>
<text x="257.6" y="112.1">15</text>
<text x="263.5" y="108.3">13</text>
<text x="263.5" y="110.9">14</text>
<text x="263.5" y="113.4">15</text>
<text x="23.6" y="116">10</text>
<text x="23.8" y="118.5">11</text>
<text x="29.6" y="114.7">10</text>
<text x="29.6" y="117.2">11</text>
<text x="29.6" y="119.8">12</text>
<text x="120.1" y="114.7">14</text>
<text x="120.1" y="119.8">16</text>
<text x="120.1" y="117.2">15</text>
<text x="126.1" y="116">PA05</text>
<text x="126.1" y="118.5">PA06</text>
<text x="168.7" y="118.5">VDDIO</text>
<text x="170.8" y="116">PA16</text>
<text x="179.8" y="119.8">33</text>
<text x="179.8" y="117.2">34</text>
<text x="179.8" y="114.7">35</text>
<text x="257.5" y="114.7">16</text>
<text x="257.5" y="117.2">17</text>
<text x="257.6" y="119.8">18</text>
<text x="263.5" y="116">16</text>
<text x="263.5" y="118.5">17</text>
<text x="23.6" y="121">12</text>
<text x="23.7" y="123.6">13</text>
<text x="29.6" y="122.3">13</text>
<text x="29.6" y="124.8">14</text>
<text x="126.1" y="121">PA07</text>
<text x="171.1" y="121">GND</text>
<text x="257.5" y="122.3">19</text>
<text x="257.5" y="124.8">20</text>
<text x="263.5" y="121">18</text>
<text x="263.5" y="123.6">19</text>
<text x="4" y="130">C</text>
<text x="23.6" y="126.2">14</text>
<text x="23.6" y="131.2">16</text>
<text x="23.7" y="128.7">15</text>
<text x="29.6" y="127.4">15</text>
<text x="29.6" y="130">16</text>
<text x="132.8" y="128.7" transform="rotate(-90 132.8 128.7)">PA08</text>
<text x="135.3" y="128.7" transform="rotate(-90 135.3 128.7)">PA09</text>
<text x="137.8" y="128.7" transform="rotate(-90 137.8 128.7)">PA10</text>
<text x="140.4" y="128.7" transform="rotate(-90 140.4 128.7)">PA11</text>
<text x="142.9" y="128.7" transform="rotate(-90 142.9 128.7)">VDDIOB</text>
<text x="145.5" y="128.7" transform="rotate(-90 145.5 128.7)">GND</text>
<text x="148" y="128.7" transform="rotate(-90 148 128.7)">PB10</text>
<text x="150.5" y="128.7" transform="rotate(-90 150.5 128.7)">PB11</text>
<text x="153.1" y="128.7" transform="rotate(-90 153.1 128.7)">PB12</text>
<text x="155.7" y="128.7" transform="rotate(-90 155.7 128.7)">PB13</text>
<text x="158.2" y="128.7" transform="rotate(-90 158.2 128.7)">PB14</text>
<text x="160.7" y="128.7" transform="rotate(-90 160.7 128.7)">PB15</text>
<text x="163.3" y="128.7" transform="rotate(-90 163.3 128.7)">PA12</text>
<text x="165.8" y="128.7" transform="rotate(-90 165.8 128.7)">PA13</text>
<text x="168.4" y="128.7" transform="rotate(-90 168.4 128.7)">PA14</text>
<text x="170.9" y="128.7" transform="rotate(-90 170.9 128.7)">PA15</text>
<text x="263.5" y="126.2">20</text>
<text x="291.5" y="130">C</text>
<text x="23.6" y="133.8">17</text>
<text x="23.7" y="136.3">18</text>
<text x="29.6" y="132.5">17</text>
<text x="29.6" y="135">18</text>
<text x="29.6" y="137.6">19</text>
<text x="131.4" y="134.7" transform="rotate(-90 131.4 134.7)">17</text>
<text x="134" y="134.7" transform="rotate(-90 134 134.7)">18</text>
<text x="136.6" y="134.7" transform="rotate(-90 136.6 134.7)">19</text>
<text x="139.1" y="134.7" transform="rotate(-90 139.1 134.7)">20</text>
<text x="141.6" y="134.5" transform="rotate(-90 141.6 134.5)">21</text>
<text x="144.2" y="134.7" transform="rotate(-90 144.2 134.7)">22</text>
<text x="146.7" y="134.6" transform="rotate(-90 146.7 134.6)">23</text>
<text x="149.3" y="134.7" transform="rotate(-90 149.3 134.7)">24</text>
<text x="151.8" y="134.6" transform="rotate(-90 151.8 134.6)">25</text>
<text x="154.4" y="134.7" transform="rotate(-90 154.4 134.7)">26</text>
<text x="156.9" y="134.7" transform="rotate(-90 156.9 134.7)">27</text>
<text x="159.5" y="134.7" transform="rotate(-90 159.5 134.7)">28</text>
<text x="162" y="134.7" transform="rotate(-90 162 134.7)">29</text>
<text x="164.5" y="134.7" transform="rotate(-90 164.5 134.7)">30</text>
<text x="167.1" y="134.5" transform="rotate(-90 167.1 134.5)">31</text>
<text x="169.6" y="134.7" transform="rotate(-90 169.6 134.7)">32</text>
<text x="23.6" y="138.9">19</text>
<text x="23.6" y="141.4">20</text>
<text x="29.6" y="140.1">20</text>
<text x="62.7" y="165.6">2</text>
<text x="62.9" y="163">1</text>
<text x="67.6" y="164.3">#MCLR</text>
<text x="67.6" y="166.8">VDD</text>
<text x="62.7" y="170.7">4</text>
<text x="62.7" y="173.2">5</text>
<text x="62.8" y="168.1">3</text>
<text x="67.6" y="169.4">GND</text>
<text x="67.6" y="172">PGD</text>
<text x="3.9" y="178.3">D</text>
<text x="62.7" y="175.8">6</text>
<text x="62.7" y="178.3">7</text>
<text x="67.6" y="174.5">PGC</text>
<text x="67.6" y="177">NC</text>
<text x="67.6" y="179.6">NC</text>
<text x="201.9" y="178.3">Title</text>
<text x="291.5" y="178.3">D</text>
<text x="62.7" y="180.8">8</text>
<text x="67.6" y="182.1">NC</text>
<text x="201.9" y="185.9">Size</text>
<text x="214.7" y="185.9">Number</text>
<text x="265.6" y="185.9">Revision</text>
<text x="203.2" y="189.7">A4</text>
<text x="201.9" y="193.6">Date:</text>
<text x="201.9" y="196.1">File:</text>
<text x="213.4" y="193.6">8/26/2021</text>
<text x="213.4" y="196.1">C:\Users\..\Sheet1.SchDoc</text>
<text x="252.9" y="193.6">Sheet</text>
<text x="252.9" y="196.1">Drawn By:</text>
<text x="259.7" y="193.6">of</text>
<text x="37.9" y="199.9">1</text>
<text x="110.9" y="199.9">2</text>
<text x="184.1" y="199.9">3</text>
<text x="257.2" y="199.9">4</text>
</g>
<g font-size="2.3" fill="#262626">
<text x="147.9" y="15.4">3V3</text>
<text x="186.1" y="23.1">3V3</text>
<text x="137" y="28.2">SWDCLK</text>
<text x="137" y="25.6">SWDIO</text>
<text x="167.6" y="35.8">#RESET</text>
<text x="18.1" y="40.9">3V3</text>
<text x="102.1" y="43.4">3V3</text>
<text x="109.7" y="43.4">3V3</text>
<text x="167.1" y="43.9" transform="rotate(-90 167.1 43.9)">PB23</text>
<text x="169.6" y="43.9" transform="rotate(-90 169.6 43.9)">PB22</text>
<text x="131.4" y="51.6" transform="rotate(-90 131.4 51.6)">PB03</text>
<text x="134" y="51.6" transform="rotate(-90 134 51.6)">PB02</text>
<text x="136.6" y="51.6" transform="rotate(-90 136.6 51.6)">PB01</text>
<text x="139.1" y="51.6" transform="rotate(-90 139.1 51.6)">PB00</text>
<text x="208.4" y="51.1">GND</text>
<text x="53.2" y="63.8">GND</text>
<text x="30.8" y="71.4">3V3</text>
<text x="96.3" y="74">PA00</text>
<text x="231.2" y="79">PA12</text>
<text x="231.2" y="81.6">PA13</text>
<text x="96.3" y="86.7">PA01</text>
<text x="203.2" y="89.2">PA24</text>
<text x="203.2" y="86.7">PA25</text>
<text x="231.2" y="86.7">PA15</text>
<text x="231.2" y="89.2">PA16</text>
<text x="231.2" y="84.2">PA14</text>
<text x="53" y="94.3">PB15</text>
<text x="203.2" y="94.3">PA22</text>
<text x="203.2" y="91.8">PA23</text>
<text x="231.2" y="91.8">PA17</text>
<text x="231.2" y="94.3">PA18</text>
<text x="53" y="101.9">PB12</text>
<text x="53" y="96.9">PB14</text>
<text x="53" y="99.4">PB13</text>
<text x="71" y="101.9">GND</text>
<text x="203.2" y="101.9">PB17</text>
<text x="203.2" y="99.4">PA20</text>
<text x="203.2" y="96.9">PA21</text>
<text x="231.2" y="96.9">PA19</text>
<text x="231.2" y="99.4">PB16</text>
<text x="231.2" y="101.9">PB17</text>
<text x="53" y="107.1">PB10</text>
<text x="53" y="104.5">PB11</text>
<text x="203.2" y="107.1">PA19</text>
<text x="203.2" y="104.5">PB16</text>
<text x="231.2" y="104.5">PA20</text>
<text x="231.2" y="107.1">PA21</text>
<text x="53" y="112.1">PA10</text>
<text x="53" y="109.6">PA11</text>
<text x="88.7" y="112.1">PA04</text>
<text x="203.2" y="112.1">PA17</text>
<text x="203.2" y="109.6">PA18</text>
<text x="231.2" y="109.6">PA22</text>
<text x="231.2" y="112.1">PA23</text>
<text x="53" y="117.2">PA08</text>
<text x="53" y="114.7">PA09</text>
<text x="53" y="119.8">PA07</text>
<text x="88.7" y="114.7">PA05</text>
<text x="88.7" y="117.2">PA06</text>
<text x="88.7" y="119.8">PA07</text>
<text x="203.2" y="114.7">PA16</text>
<text x="231.2" y="114.7">PA24</text>
<text x="231.2" y="117.2">PA25</text>
<text x="231.2" y="119.8">PB22</text>
<text x="53" y="124.8">PA05</text>
<text x="53" y="122.3">PA06</text>
<text x="231.2" y="122.3">PB23</text>
<text x="53" y="127.4">PA04</text>
<text x="53" y="130">PB03</text>
<text x="53" y="132.5">PB02</text>
<text x="53" y="135">PB01</text>
<text x="53" y="137.6">PB00</text>
<text x="246.6" y="140.1">GND</text>
<text x="37.9" y="150.3">GND</text>
<text x="53.7" y="157.9">3V3</text>
<text x="131.4" y="161" transform="rotate(-90 131.4 161)">PA08</text>
<text x="134" y="161" transform="rotate(-90 134 161)">PA09</text>
<text x="136.6" y="161" transform="rotate(-90 136.6 161)">PA10</text>
<text x="139.1" y="161" transform="rotate(-90 139.1 161)">PA11</text>
<text x="146.7" y="161" transform="rotate(-90 146.7 161)">PB10</text>
<text x="149.3" y="161" transform="rotate(-90 149.3 161)">PB11</text>
<text x="151.8" y="161" transform="rotate(-90 151.8 161)">PB12</text>
<text x="154.4" y="161" transform="rotate(-90 154.4 161)">PB13</text>
<text x="156.9" y="161" transform="rotate(-90 156.9 161)">PB14</text>
<text x="159.5" y="161" transform="rotate(-90 159.5 161)">PB15</text>
<text x="162" y="161" transform="rotate(-90 162 161)">PA12</text>
<text x="164.5" y="161" transform="rotate(-90 164.5 161)">PA13</text>
<text x="167.1" y="161" transform="rotate(-90 167.1 161)">PA14</text>
<text x="169.6" y="161" transform="rotate(-90 169.6 161)">PA15</text>
<text x="30.1" y="163">#RESET</text>
<text x="106.6" y="165.6">GND</text>
<text x="30.1" y="173.2">SWDCLK</text>
<text x="30.1" y="180.8">SWDIO</text>
<text x="53.2" y="196.1">GND</text>
</g>
<g font-size="2.3" fill="#0e0e0e">
<text x="150.5" y="22.8">R1</text>
<text x="150.5" y="25.4">1K</text>
<text x="180" y="35">R3</text>
<text x="188.7" y="33">10K</text>
<text x="188.7" y="30.4">R2</text>
<text x="197.9" y="33">SW1</text>
<text x="180" y="39.1">10K</text>
<text x="197.9" y="39.1">SKRPADE010</text>
<text x="162.2" y="45.7">C1</text>
<text x="22.3" y="53.3">0.1uF</text>
<text x="22.3" y="50.8">C2</text>
<text x="29.9" y="53.3">0.1uF</text>
<text x="29.9" y="50.8">C3</text>
<text x="37.5" y="53.3">0.1uF</text>
<text x="37.5" y="50.8">C4</text>
<text x="45.2" y="53.3">4.7μF</text>
<text x="45.2" y="50.8">C5</text>
<text x="52.8" y="53.3">4.7μF</text>
<text x="52.8" y="50.8">C6</text>
<text x="117.2" y="53.3">D1</text>
<text x="155.6" y="53.6">L1</text>
<text x="162.2" y="48.3">4.7μF</text>
<text x="117.2" y="55.9">RED</text>
<text x="155.6" y="56.1">10uH</text>
<text x="112.4" y="63.5">R4</text>
<text x="83.4" y="71.7">C7</text>
<text x="112.4" y="66.1">10K</text>
<text x="185.9" y="71.2">U1</text>
<text x="185.9" y="73.7">ATSAME53J20A</text>
<text x="83.4" y="78.8">18pF</text>
<text x="90.7" y="83.9">32.768 kHz</text>
<text x="90.7" y="81.3">X1</text>
<text x="83.4" y="84.4">C8</text>
<text x="83.4" y="91.5">18pF</text>
<text x="261.5" y="130.2">CN1</text>
<text x="19.7" y="145.5">CN2</text>
<text x="65.5" y="160.2">CN3</text>
<text x="65.5" y="186.2">MPLAB_SNAP</text>
</g>
</svg>
